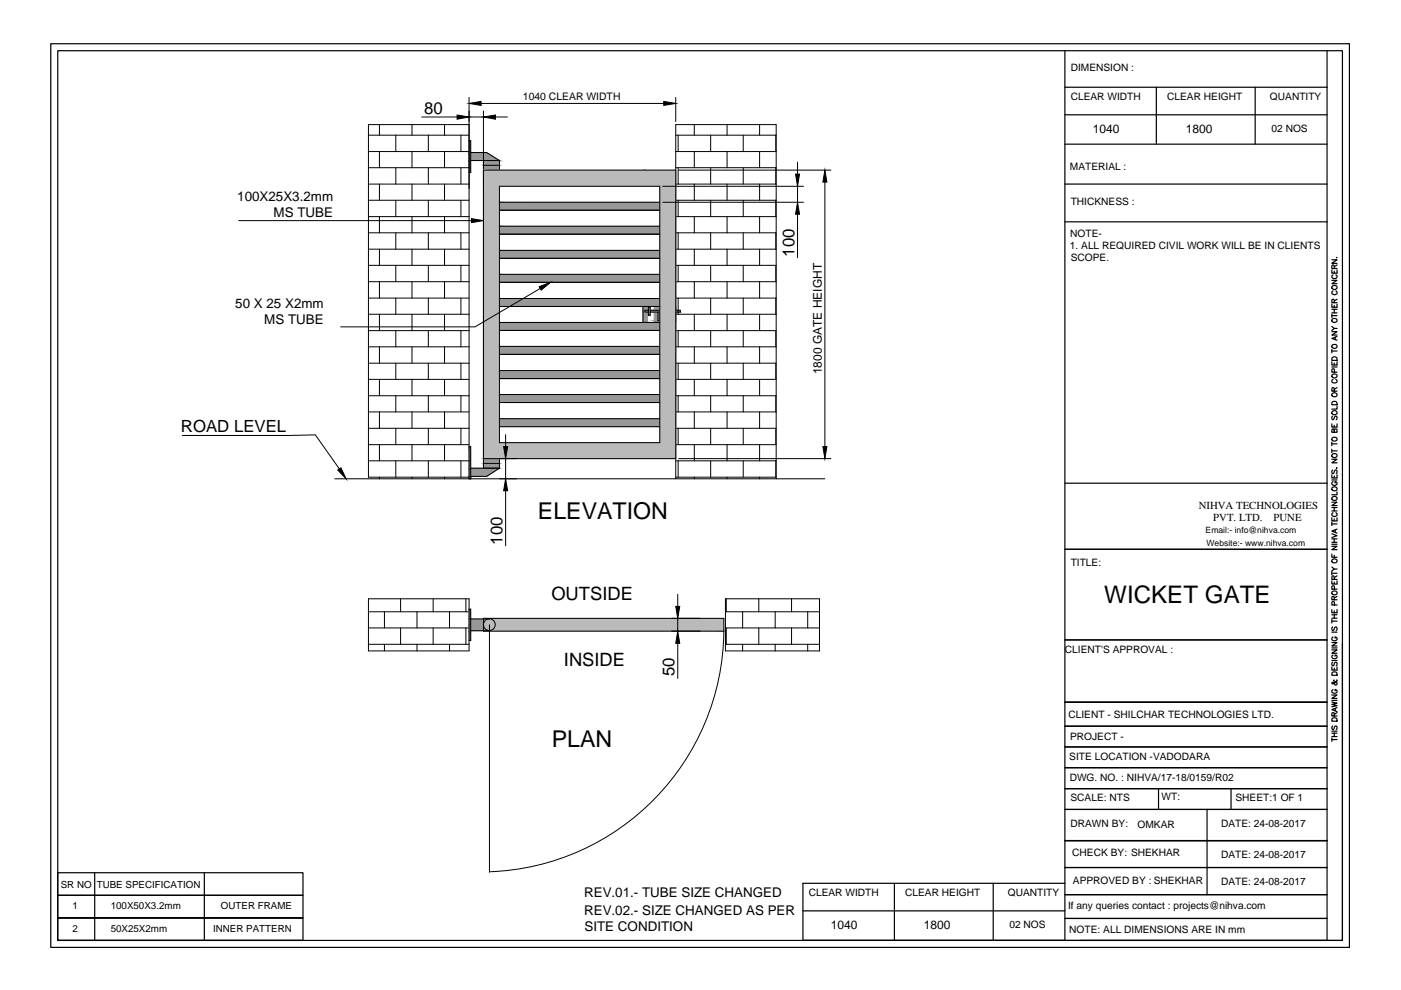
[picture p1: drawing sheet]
<svg xmlns="http://www.w3.org/2000/svg" width="297mm" height="210mm" viewBox="0 0 297 210" stroke-linecap="round" stroke-linejoin="round" font-family="sans-serif">
<!-- layer: 0 -->
<g fill="none" stroke="#000" stroke-width=".21">
<path d="M78.1 28.7h21.4M78.1 32.1h21.4M78.1 35.6h21.4M78.1 39h21.4M80.4 26.4v2.3M80.4 32.1v3.5M80.4 39v3.5M83.9 28.7v3.4M83.9 35.6v3.4M87.3 26.4v2.3M87.3 32.1v3.5M87.3 39v3.5"/>
<path d="M89.4 24.8h7.5M90.8 28.7v3.4M90.8 35.6v3.4M94.2 26.4v2.3M94.2 32.1v3.5M94.2 39v3.5M97.7 28.7v3.4M97.7 35.6v3.4M99.5 26.4h-21.4v74.8h21.4M99.5 20.7v80.8M99.5 29.8h.3v6.8h-.3M99.5 24.8h3"/>
<path d="M99.8 34h6.1M99.8 32.3h3.4l2.7 1.7M102 21.9h38.7M102.5 23.5v75.8M102.5 36.1h40.8M102.5 35.1h3.4M105 24.8h2.6M105.9 34v2.1M105.9 39.5h34v54.4h-34zM108.6 38.8h-3.4v55.7M140.5 39.5h29.9M141.4 38.8v55.7"/>
<path d="M142.8 38.8v55.7M143.3 28.7h21.3M143.3 32.1h21.3M143.3 35.6h21.3M143.3 39h21.3M143.3 20.7v5.1M143.8 28.7v3.4M143.8 35.6v3.4M143.9 36.1h32.3M147.2 26.4v2.3M147.2 32.1v3.5M147.2 39v3.5"/>
<path d="M150.7 28.7v3.4M150.7 35.6v3.4M154.1 26.4v2.3M154.1 32.1v3.5M154.1 39v3.5M157.6 28.7v3.4M157.6 35.6v3.4M161.1 26.4v2.3M161.1 32.1v3.5M161.1 39v3.5M164.5 28.7v3.4M164.5 35.6v3.4"/>
<path d="M169.1 34.4v2.5M169.1 39.5v3.4M174.9 38.6v56.1M50.6 46.8h49.4M78.1 42.5h21.4M78.1 45.9h21.4M78.1 49.4h21.4M78.1 52.8h21.4M78.1 56.3h21.4M78.1 59.7h21.4M80.4 45.9v3.5M80.4 52.8v3.5"/>
<path d="M80.4 59.7v3.5M83.9 42.5v3.4M83.9 49.4v3.4M83.9 56.3v3.4M87.3 45.9v3.5M87.3 52.8v3.5M87.3 59.7v3.5M90.8 42.5v3.4M90.8 49.4v3.4M90.8 56.3v3.4M94.2 45.9v3.5M94.2 52.8v3.5"/>
<path d="M94.2 59.7v3.5M97.7 42.5v3.4M97.7 49.4v3.4M97.7 56.3v3.4M105.9 59.9h34M105.9 58.2h34M105.9 54.8h34M105.9 53.1h34M105.9 49.7h34M105.9 48h34M105.9 44.6h34M105.9 42.9h34"/>
<path d="M140.5 42.9h29.9M143.3 42.5h21.3M143.3 45.9h21.3M143.3 49.4h21.3M143.3 52.8h21.3M143.3 56.3h21.3M143.3 59.7h21.3M143.8 42.5v3.4M143.8 49.4v3.4M143.8 56.3v3.4M147.2 45.9v3.5M147.2 52.8v3.5"/>
<path d="M147.2 59.7v3.5M150.7 42.5v3.4M150.7 49.4v3.4M150.7 56.3v3.4M154.1 45.9v3.5M154.1 52.8v3.5M154.1 59.7v3.5M157.6 42.5v3.4M157.6 49.4v3.4M157.6 56.3v3.4M161.1 45.9v3.5M161.1 52.8v3.5"/>
<path d="M161.1 59.7v3.5M164.5 42.5v3.4M164.5 49.4v3.4M164.5 56.3v3.4M169.1 45.4v9.3M78.1 63.2h21.4M78.1 66.6h21.4M78.1 70.1h21.4M78.1 73.5h21.4M78.1 77h21.4M80.4 66.6v3.5M80.4 73.5v3.5"/>
<path d="M83.9 63.2v3.4M83.9 70.1v3.4M83.9 77v3.4M87.3 66.6v3.5M87.3 73.5v3.5M90.8 63.2v3.4M90.8 70.1v3.4M90.8 77v3.4M94.2 66.6v3.5M94.2 73.5v3.5M97.7 63.2v3.4M97.7 70.1v3.4"/>
<path d="M97.7 77v3.4M105.9 78.6h34M105.9 75.1h34M105.9 73.4h34M105.9 70.1h34M105.9 68.4h34M105.9 65h34M105.9 63.3h34M114.5 61.2l-13.8 8.1h-28.5M137.5 65.8h-.8v.4h.8M137.5 65.1h.4v1.7h-.4zM137.9 66.2h4.2"/>
<path d="M137.9 65.8h4.2M139.5 66.2v1.8h.9v-1.8M139.8 66.8h.3v1h-.3zM142.1 65.1h.4v1.7h-.4zM142.5 65.8h1.7v.4h-1.7M143.3 65.8v-.8h-7v3.4h7v-2.2M143.3 63.2h21.3M143.3 66.6h21.3M143.3 70.1h21.3M143.3 73.5h21.3M143.3 77h21.3M143.8 63.2v3.4"/>
<path d="M143.8 70.1v3.4M143.8 77v3.4M147.2 66.6v3.5M147.2 73.5v3.5M150.7 63.2v3.4M150.7 70.1v3.4M150.7 77v3.4M154.1 66.6v3.5M154.1 73.5v3.5M157.6 63.2v3.4M157.6 70.1v3.4M157.6 77v3.4"/>
<path d="M161.1 66.6v3.5M161.1 73.5v3.5M164.5 63.2v3.4M164.5 70.1v3.4M164.5 77v3.4M38.7 92.3l28.2-.1 5 7.2M78.1 80.4h21.4M78.1 83.9h21.4M78.1 87.3h21.4M78.1 90.8h21.4M78.1 94.3h21.4M78.1 97.7h21.4"/>
<path d="M80.4 80.4v3.5M80.4 87.3v3.5M80.4 94.3v3.4M83.9 83.9v3.4M83.9 90.8v3.5M83.9 97.7v3.5M87.3 80.4v3.5M87.3 87.3v3.5M87.3 94.3v3.4M90.8 83.9v3.4M90.8 90.8v3.5M90.8 97.7v3.5"/>
<path d="M94.2 80.4v3.5M94.2 87.3v3.5M94.2 94.3v3.4M97.7 83.9v3.4M97.7 90.8v3.5M97.7 97.7v3.5M99.5 94.7h.3v6.8M99.8 99.3h6.1M102.5 97.2h40.8M102.5 98.3h3.4M105.9 97.2v2.1M105.9 99.3l-2.7 1.7h-3.4"/>
<path d="M105.9 90.5h34M105.9 88.8h34M105.9 85.3h34M105.9 83.7h34M105.9 80.3h34M107.2 92.2v2.5M107.2 97.2v4.3M143.3 80.4h21.3M143.3 83.9h21.3M143.3 87.3h21.3M143.3 90.8h21.3M143.3 94.3h21.3"/>
<path d="M143.3 97.7h21.3M143.8 83.9v3.4M143.8 90.8v3.5M143.8 97.7v3.5M143.9 97.2h32.3M147.2 80.4v3.5M147.2 87.3v3.5M147.2 94.3v3.4M150.7 83.9v3.4M150.7 90.8v3.5M150.7 97.7v3.5M154.1 80.4v3.5"/>
<path d="M154.1 87.3v3.5M154.1 94.3v3.4M157.6 83.9v3.4M157.6 90.8v3.5M157.6 97.7v3.5M161.1 80.4v3.5M161.1 87.3v3.5M161.1 94.3v3.4M164.5 83.9v3.4M164.5 90.8v3.5M164.5 97.7v3.5M71 101.5h103.9"/>
<path d="M80.4 101.2v.3M87.3 101.2v.3M94.2 101.2v.3M107.2 104.1v11.6M143.3 101.2h21.3M143.3 101.5v-75.1h21.3v75.1M147.2 101.2v.3M154.1 101.2v.3M161.1 101.2v.3M78.1 127h21.4v11h-21.4zM78.1 129.7h21.4M78.1 133.1h21.4"/>
<path d="M78.1 136.6h21.4M81.5 129.7v3.4M81.5 136.6v1.4M84.9 127v2.7M84.9 133.1v3.5M88.4 129.7v3.4M88.4 136.6v1.4M91.8 127v2.7M91.8 133.1v3.5M95.3 129.7v3.4M95.3 136.6v1.4M98.8 127v2.7"/>
<path d="M98.8 133.1v3.5M99.5 129.2h.3v6.6h-.3M99.8 131.2h4M99.8 133.7h4M102.5 131.1h51v2.7h-51zM103.8 132.5v52.4M143.7 126v2.6M143.7 131.1v2.7M143.7 136.4v7.4M153.5 133.8a51.5 51.5 0 0 1-49.8 51M153.8 129.7h20M153.8 133.1h20"/>
<path d="M153.8 136.6h20M153.8 127h20v11h-20zM154 127v2.7M154 133.1v3.5M157.5 129.7v3.4M157.5 136.6v1.4M160.9 127v2.7M160.9 133.1v3.5M164.4 129.7v3.4M164.4 136.6v1.4M167.8 127v2.7M167.8 133.1v3.5"/>
<path d="M171.3 129.7v3.4M171.3 136.6v1.4"/>
<circle cx="103.8" cy="132.4" r="1.25"/>
</g>
<g fill="#989898" stroke="#989898" stroke-width=".21">
<path d="M102.5 97.2v1.1h3.4zM102.5 97.2h3.4v1.1z"/>
<path d="M102.5 98.3v1h3.4zM102.5 98.3h3.4v1z"/>
<path d="M99.5 94.7v4.6h.3zM99.5 94.7h.3v4.6z"/>
<path d="M99.8 99.3v1.7h3.4zM99.8 99.3h6.1l-2.7 1.7z"/>
<path d="M99.5 99.3v1.7h.3zM99.5 99.3h.3v1.7z"/>
<path d="M99.5 101v.2h.3zM99.5 101h.3v.2z"/>
<path d="M99.5 101.2v.3h.3zM99.5 101.2h.3v.3z"/>
<path d="M142.1 65.1v.7h.4zM142.1 65.1h.4v.7z"/>
<path d="M137.5 65.1v.7h.4zM137.5 65.1h.4v.7z"/>
<path d="M136.3 65v.8h1zM136.3 65h1v.8z"/>
<path d="M143.6 65.8v.4h.6zM143.6 65.8h.6v.4z"/>
<path d="M143.3 65.8v.4h.3zM143.3 65.8h.3v.4z"/>
<path d="M142.5 65.8v.4h.8zM142.5 65.8h.8v.4z"/>
<path d="M142.1 65.8v.4h.4zM142.1 65.8h.4v.4z"/>
<path d="M140.6 65.8v.4h1.5zM140.6 65.8h1.5v.4z"/>
<path d="M138.7 65.8v.4h1.9zM138.7 65.8h1.9v.4z"/>
<path d="M137.9 65.8v.4h.8zM137.9 65.8h.8v.4z"/>
<path d="M137.5 65.8v.4h.4zM137.5 65.8h.4v.4z"/>
<path d="M136.7 65.8v.4h.6zM136.7 65.8h.6v.4z"/>
<path d="M136.3 65.8v.4h.4zM136.3 65.8h.4v.4z"/>
<path d="M139.5 66.2v.6h.9zM139.5 66.2h.9v.6z"/>
<path d="M142.1 66.2v.6h.4zM142.1 66.2h.4v.6z"/>
<path d="M137.5 66.2v.6h.4zM137.5 66.2h.4v.6z"/>
<path d="M140.1 66.8v1h.3zM140.1 66.8h.3v1z"/>
<path d="M139.5 66.8v1h.3zM139.5 66.8h.3v1z"/>
<path d="M139.5 67.8v.2h.9zM139.5 67.8h.9v.2z"/>
<path d="M136.3 66.2v2.2h1zM136.3 66.2h1v2.2z"/>
<path d="M138.7 65v.8h1.9zM138.7 65h1.9v.8z"/>
<path d="M140.4 66.2v1.8h.2zM140.4 66.2h.2v1.8z"/>
<path d="M138.7 66.2v1.8h.8zM138.7 66.2h.8v1.8z"/>
<path d="M138.7 68v.4h1.9zM138.7 68h1.9v.4z"/>
<path d="M99.5 29.8v2.5h.3zM99.5 29.8h.3v2.5z"/>
<path d="M99.8 32.3v1.7h6.1zM99.8 32.3h3.4l2.7 1.7z"/>
<path d="M99.5 32.3v1.7h.3zM99.5 32.3h.3v1.7z"/>
<path d="M102.5 34v1.1h3.4zM102.5 34h3.4v1.1z"/>
<path d="M102.5 35.1v1h3.4zM102.5 35.1h3.4v1z"/>
<path d="M99.5 34v2.6h.3zM99.5 34h.3v2.6z"/>
<path d="M99.5 129.2v2h.3zM99.5 129.2h.3v2z"/>
<path d="M99.8 131.2v1.3h2.7zM99.8 131.2h2.7v1.3z"/>
<path d="M99.5 131.2v1.3h.3zM99.5 131.2h.3v1.3z"/>
<path d="M99.8 132.5v1.2h2.7zM99.8 132.5h2.7v1.2z"/>
<path d="M99.5 132.5v1.2h.3zM99.5 132.5h.3v1.2z"/>
<path d="M99.5 133.7v2.1h.3zM99.5 133.7h.3v2.1z"/>
<path d="M105.9 42.9v1.7h34zM105.9 42.9h34v1.7z"/>
<path d="M105.9 88.8v1.7h34zM105.9 88.8h34v1.7z"/>
<path d="M105.9 83.7v1.6h34zM105.9 83.7h34v1.6z"/>
<path d="M105.9 78.6v1.7h34zM105.9 78.6h34v1.7z"/>
<path d="M105.9 73.4v1.7h34zM105.9 73.4h34v1.7z"/>
<path d="M105.9 68.4v1.7h34zM105.9 68.4h34v1.7z"/>
<path d="M105.9 63.3v1.7h34zM105.9 63.3h34v1.7z"/>
<path d="M105.9 58.2v1.7h34zM105.9 58.2h34v1.7z"/>
<path d="M105.9 53.1v1.7h34zM105.9 53.1h34v1.7z"/>
<path d="M105.9 48v1.7h34zM105.9 48h34v1.7z"/>
</g>
<g fill="#000" stroke="#000" stroke-width=".21">
<path d="M96.9 24.4l2.6 .4-2.6 .5zM99.5 21.9l2.5-.4v.9zM102.5 24.8l2.5-.4v.9zM140.7 21.5l2.6 .4-2.6 .5zM168.7 36.9h.8l-.4 2.6zM174.9 36.1l.4 2.5h-.8zM100 46.4l2.5 .4-2.5 .4zM169.1 42.9l.4 2.5h-.8zM114.3 60.8l2.4-.9-2 1.6zM71.6 99.7l.7-.5 1.1 2.3zM106.8 94.7h.8l-.4 2.5zM174.5 94.7h.8l-.4 2.5z"/>
<path d="M107.2 101.5l.4 2.6h-.8zM143.3 128.6h.8l-.4 2.5zM143.7 133.8l.4 2.6h-.8z"/>
</g>
<g fill="#bababa" stroke="#bababa" stroke-width=".21">
<path d="M102.5 131.1v2.7h51zM102.5 131.1h51v2.7z"/>
<path d="M141.4 38.8v55.7h1.4zM141.4 38.8h1.4v55.7z"/>
<path d="M102.5 36.1v3.4h40.8zM102.5 36.1h40.8v3.4z"/>
<path d="M139.9 39.5v54.4h3.4zM139.9 39.5h3.4v54.4z"/>
<path d="M102.5 39.5v54.4h3.4zM102.5 39.5h3.4v54.4z"/>
<path d="M102.5 93.9v3.3h40.8zM102.5 93.9h40.8v3.3z"/>
</g>
<g fill="none" stroke="#000" stroke-width=".25">
<path d="M10.8 9.3h275.3v191.6h-275.3zM12.2 10.8h272.4v188.6h-272.4zM225.8 10.8v188.6h58.8M225.8 18.5h55.6M245.2 18.5v12.1M266.1 18.5v12.1M281.4 10.8v188.6M225.8 39h55.6M225.8 24.3h55.6M225.8 30.6h55.6M225.8 47h55.6M282.4 59.4h1.1l-1.1 .8h1.1"/>
<path d="M282.4 57.2v.7h1.1v-.7M282.4 55.1h1.1l-1.1 .7h1.1M282.6 58.3a.39 .39 0 0 0-.2 .4 .39 .39 0 0 0 .4 .4h.3a.39 .39 0 0 0 .4-.4 .39 .39 0 0 0-.3-.4M282.9 56.9l-.1-.7h-.3l-.1 .7h1.1M282.9 57.5v.4M283.4 54.6h.1zM283.5 56.2l-.6 .4M282.4 76.7v.7h1.1v-.7M282.4 70.3h1.1l-1.1 .7h1.1M282.4 64.5v.7h1.1v-.7M282.4 66.6v.7M282.4 74.1v.7"/>
<path d="M282.4 77.8h1.1M282.4 74.4h1.1M282.4 69.2l.5 .4M282.4 66.9h1.1M282.4 66.3h1.1M282.4 65.6h1.1M282.4 79.5a.51 .51 0 0 1 .7-.2 .51 .51 0 0 1 .2 .7 .54 .54 0 0 1-.6 .1 .54 .54 0 0 1-.3-.6zM282.4 75.9a.62 .62 0 0 1 1.1 .1v.4h-1.1zM282.4 73.2a.51 .51 0 0 1 .7-.2 .51 .51 0 0 1 .2 .7 .54 .54 0 0 1-.6 .1 .54 .54 0 0 1-.3-.6zM282.4 67.7a.51 .51 0 0 1 .7-.2 .51 .51 0 0 1 .2 .7 .54 .54 0 0 1-.6 .1 .54 .54 0 0 1-.3-.6zM282.4 60.7a.51 .51 0 0 1 .7-.2 .51 .51 0 0 1 .2 .8 .54 .54 0 0 1-.6 0 .54 .54 0 0 1-.3-.6zM282.6 61.7a.45 .45 0 0 0-.2 .6 .45 .45 0 0 0 .7 .2 .42 .42 0 0 0 .4-.3 .42 .42 0 0 0-.3-.5"/>
<path d="M282.9 64.2l-.1-.7h-.3l-.1 .7h1.1M282.9 64.7v.5M282.9 65.6v.7M282.9 77v.4M282.9 78.9v-.6l-.4-.1-.1 .7h1.1M283.1 71.5v.5M283.5 71.3l-1.1 .5 1.1 .3M283.5 69.6h-.6l-.5 .5M283.5 63.5l-.6 .3M282.4 97.4h1.1l-1.1 .7h1.1M282.4 89.9v.7h1.1v-.7M282.4 93.7v.8"/>
<path d="M282.4 95.3v.7M282.4 95.6h1.1M282.4 94.1h1.1M282.4 96.4a.51 .51 0 0 1 .7-.2 .51 .51 0 0 1 .2 .7 .54 .54 0 0 1-.6 .1 .54 .54 0 0 1-.3-.6zM282.4 92.9a.51 .51 0 0 1 .7-.2 .51 .51 0 0 1 .2 .7 .54 .54 0 0 1-.6 .1 .54 .54 0 0 1-.3-.6zM282.4 85.3a.6 .6 0 0 1 .8-.2 .6 .6 0 0 1 .3 .7h-1.1zM282.4 83.5a.51 .51 0 0 1 .8-.2 .51 .51 0 0 1 0 .8 .52 .52 0 0 1-.6 0 .52 .52 0 0 1-.2-.6zM282.5 99.7l-.1 .2v.4l.1 .1 .3-.1 .3-.6h.2l.2 .2-.2 .5M282.5 88.2l-.1 .3 .1 .5 .3-.1 .3-.7a.42 .42 0 0 1 .4 .3 .42 .42 0 0 1-.2 .5M282.6 80.4a.39 .39 0 0 0-.2 .5 .39 .39 0 0 0 .4 .3h.3a.39 .39 0 0 0 .4-.3 .39 .39 0 0 0-.3-.5M282.9 91.2l.2-.3 .4 .3v.5h-1.1l.1-.7h.3l.1 .7M282.9 82.9l-.1-.6-.2-.1-.2 .1v.6h1.1"/>
<path d="M282.9 90.2v.4M283.4 99.2h.1zM283.5 86.1v.6h-1.1M283.5 82.2l-.6 .4M225.8 116.5h55.6M225.8 102.4h55.6M282.4 117.5v.7h1.1M282.4 115.8h1.1l-1.1 .7h1.1M282.4 113.2l1.1 .4-1.1 .4M282.4 109.8v.6h1.1v-.6M282.4 106.5h1.1l-1.1 .7h1.1M282.4 100.7v.6h1.1v-.6"/>
<path d="M282.4 110.7v.7M282.4 115.4h1.1M282.4 115h1.1M282.4 114.3h1.1M282.4 111.1h1.1M282.4 108.3h1.1M282.4 107.6h1.1M282.4 101.8h1.1M282.4 118.7a.51 .51 0 0 1 .8-.2 .51 .51 0 0 1 0 .8 .52 .52 0 0 1-.6 0 .52 .52 0 0 1-.2-.6zM282.4 105.5a.51 .51 0 0 1 .8-.3 .51 .51 0 0 1 0 .8 .52 .52 0 0 1-.6 0 .52 .52 0 0 1-.2-.5zM282.4 103.4a.51 .51 0 0 1 .8-.2 .51 .51 0 0 1 0 .8 .52 .52 0 0 1-.6 0 .52 .52 0 0 1-.2-.6zM282.6 108.7a.45 .45 0 0 0-.2 .6 .45 .45 0 0 0 .7 .2 .42 .42 0 0 0 .4-.3 .42 .42 0 0 0-.3-.5"/>
<path d="M282.6 102.1a.45 .45 0 0 0-.2 .6 .45 .45 0 0 0 .7 .2 .4 .4 0 0 0 .4-.4 .4 .4 0 0 0-.4-.4v.3M282.9 100.9v.4M282.9 107.6v.7M282.9 110v.4M282.9 114.3v.7M282.9 117.7v.5M283.1 112.4v.5M283.5 112.2l-1.1 .4 1.1 .4M283.5 104.3v.6h-1.1M225.8 135.7h55.6M282.4 137.8h1.1l-1.1 .7h1.1M282.4 136.2h1.1l-1.1 .7h1.1"/>
<path d="M282.4 129.2v.7h1.1v-.7M282.4 123.1v.7h1.1v-.7M282.4 121.2v.7M282.4 131.3v.8M282.4 137.4h1.1M282.4 134h1.1M282.4 131.7h1.1M282.4 131.1h1.1M282.4 130.3h1.1M282.4 121.5h1.1M282.4 120.2l.5 .5M282.4 125.5a.51 .51 0 0 1 .7-.2 .51 .51 0 0 1 .2 .7 .54 .54 0 0 1-.6 .1 .54 .54 0 0 1-.3-.6z"/>
<path d="M282.5 132.9l-.1 .3v.4l.1 .1 .3-.1 .1-.5 .4-.2 .2 .3-.2 .5M282.6 138.9a.39 .39 0 0 0-.2 .5 .39 .39 0 0 0 .4 .3h.3a.38 .38 0 0 0 .4-.4 .38 .38 0 0 0-.4-.4v.2M282.6 135a.46 .46 0 0 0-.2 .7 .46 .46 0 0 0 .7 .1 .4 .4 0 0 0 .4-.4 .4 .4 0 0 0-.4-.4v.3M282.9 127.2l-.1-.7h-.3l-.1 .7h1.1M282.9 122.9l-.1-.8h-.3l-.1 .8h1.1M282.9 123.4v.4M282.9 129.5v.4M282.9 130.3v.8M282.9 128.3v-.7h-.4l-.1 .7h1.1M282.9 124.9v-.6l-.4-.1-.1 .7h1.1M283.5 120.7h-.6l-.5 .3M283.5 126.4l-.6 .4"/>
<path d="M283.5 122.1l-.6 .4M284.6 136.4v63M225.8 148.9h55.6h-55.6M225.8 158.4h55.6M225.8 154h55.6M282.4 148.8l1.1 .3-1.1 .3 1.1 .2-1.1 .3M282.4 147.4h1.1l-1.1 .7h1.1M282.4 141.4v.7h1.1v-.7M282.4 156.8h1.1M282.4 156.5v.7M282.4 156.2h1.1M282.4 155.4h1.1"/>
<path d="M282.4 155h1.1M282.4 148.5h1.1M282.4 140h1.1M282.4 152.4a.63 .63 0 0 1 1.1 .1v.4h-1.1zM282.4 142.7a.63 .63 0 0 1 1.1 .1v.4h-1.1zM282.5 153.9l-.1 .3 .1 .5 .3-.1 .3-.7a.42 .42 0 0 1 .4 .3 .42 .42 0 0 1-.2 .5M282.5 140.4l-.1 .3 .1 .4h.3l.3-.6h.3l.1 .4-.2 .2M282.6 146.2a.39 .39 0 0 0-.2 .5 .39 .39 0 0 0 .4 .3h.3a.38 .38 0 0 0 .4-.4 .38 .38 0 0 0-.4-.4v.3M282.8 144.2v.1a.63 .63 0 0 1 .6 .9h-.3l-.5-.5-.2 .1 .1 .2 .3-.1 .6-.5 .1-.2h-.1M282.9 151.8l-.1-.6-.3-.1-.1 .7h1.1M282.9 141.6v.5M282.9 155.4v.8"/>
<path d="M283.1 150.2v.5M283.5 150l-1.1 .5 1.1 .4M283.5 151.1l-.6 .4M225.8 171.6h55.6M225.8 178.2h55.6M225.8 162.8h55.6M225.8 167.2h55.6M245.6 167.2v4.4M255.9 171.6v18.1M261 167.2v4.4M12.2 199.4v-14.4h52v14.4M12.2 189.8h52"/>
<path d="M20.1 185v14.4M43.3 185v14.4M64.2 194.6h-52h52M64.2 199.4h-52h52M170.2 193.1h55.6M189.6 187.3v12M210.6 187.3v12M225.8 194.7h55.6M225.8 189.7h55.6M225.8 183.9h55.6M225.8 187.3h-55.6v12h55.6"/>
<circle cx="282.9" cy="87.5" r=".52"/>
</g>
<text font-size="5.1" x="234.1" y="127.8">WICKET GATE</text>
<g font-size="4.9">
<text x="114.1" y="110.1">ELEVATION</text>
<text x="117" y="158.3">PLAN</text>
</g>
<g font-size="3.9">
<text x="116.9" y="127.2">OUTSIDE</text>
<text x="119.6" y="141.2">INSIDE</text>
</g>
<g font-size="3.6">
<text x="89.9" y="24.1">80</text>
<text x="168.4" y="54.4" transform="rotate(-90 168.4 54.4)">100</text>
<text x="38.4" y="91.7">ROAD LEVEL</text>
<text x="106.5" y="115.5" transform="rotate(-90 106.5 115.5)">100</text>
<text x="143" y="143.3" transform="rotate(-90 143 143.3)">50</text>
</g>
<g font-size="2.8">
<text x="50.3" y="42.7">100X25X3.2mm</text>
<text x="58" y="46.1">MS TUBE</text>
<text x="49.9" y="65.3">50 X 25 X2mm</text>
<text x="56" y="68.7">MS TUBE</text>
<text x="123.8" y="190.3">REV.01.- TUBE SIZE CHANGED</text>
<text x="123.8" y="194">REV.02.- SIZE CHANGED AS PER</text>
<text x="123.9" y="197.4">SITE CONDITION</text>
</g>
<g font-size="2.5">
<text x="231.7" y="28.2">1040</text>
<text x="251.4" y="28.2">1800</text>
<text x="174.2" y="79.3" transform="rotate(-90 174.2 79.3)">1800 GATE HEIGHT</text>
<text x="176.2" y="197">1040</text>
<text x="195.9" y="197">1800</text>
</g>
<g font-size="2.3">
<text x="254.1" y="108">NIHVA TECHNOLOGIES</text>
<text x="257.2" y="110.4">PVT. LTD.</text>
<text x="270" y="110.4">PUNE</text>
</g>
<g font-size="2.2">
<text x="227" y="15.2">DIMENSION :</text>
<text x="110.9" y="21.3">1040 CLEAR WIDTH</text>
<text x="227" y="21.2">CLEAR WIDTH</text>
<text x="247.5" y="21.2">CLEAR HEIGHT</text>
<text x="269.3" y="21.2">QUANTITY</text>
<text x="269.6" y="28">02 NOS</text>
<text x="226.8" y="36.1">MATERIAL :</text>
<text x="227" y="43.6">THICKNESS :</text>
<text x="226.8" y="52.7">1. ALL REQUIRED CIVIL WORK WILL BE IN CLIENTS</text>
<text x="226.9" y="50.2">NOTE-</text>
<text x="227" y="55.3">SCOPE.</text>
<text x="227" y="120.1">TITLE:</text>
<text x="225.8" y="138.3">CLIENT'S APPROVAL :</text>
<text x="226.5" y="152.1">CLIENT - SHILCHAR TECHNOLOGIES LTD.</text>
<text x="226.7" y="161.2">SITE LOCATION -VADODARA</text>
<text x="226.9" y="156.8">PROJECT -</text>
<text x="226.8" y="165.5">DWG. NO. : NIHVA/17-18/0159/R02</text>
<text x="227" y="169.8">SCALE: NTS</text>
<text x="246.3" y="169.7">WT:</text>
<text x="261.9" y="169.8">SHEET:1 OF 1</text>
<text x="227" y="175.4">DRAWN BY:</text>
<text x="241.2" y="175.5">OMKAR</text>
<text x="258.9" y="175.4">DATE: 24-08-2017</text>
<text x="227.3" y="181.6">CHECK BY: SHEKHAR</text>
<text x="258.9" y="182">DATE: 24-08-2017</text>
<text x="171.5" y="189.9">CLEAR WIDTH</text>
<text x="191.9" y="189.9">CLEAR HEIGHT</text>
<text x="213.7" y="189.9">QUANTITY</text>
<text x="227.5" y="187.4">APPROVED BY : SHEKHAR</text>
<text x="258.9" y="187.7">DATE: 24-08-2017</text>
<text x="214" y="196.8">02 NOS</text>
<text x="226.5" y="192.7">If any queries contact : projects@nihva.com</text>
<text x="226.7" y="197.9">NOTE: ALL DIMENSIONS ARE IN mm</text>
</g>
<g font-size="2.1">
<text x="12.9" y="188.3">SR NO</text>
<text x="20.5" y="188.3">TUBE SPECIFICATION</text>
<text x="15.3" y="192.8">1</text>
<text x="15.3" y="197.6">2</text>
<text x="23.5" y="192.8">100X50X3.2mm</text>
<text x="23.5" y="197.6">50X25X2mm</text>
<text x="45.2" y="197.6">INNER PATTERN</text>
<text x="46.8" y="192.8">OUTER FRAME</text>
</g>
<g font-size="1.8">
<text x="255.6" y="113.1">Email:- info@nihva.com</text>
<text x="255.8" y="115.7">Website:- www.nihva.com</text>
</g>
</svg>
